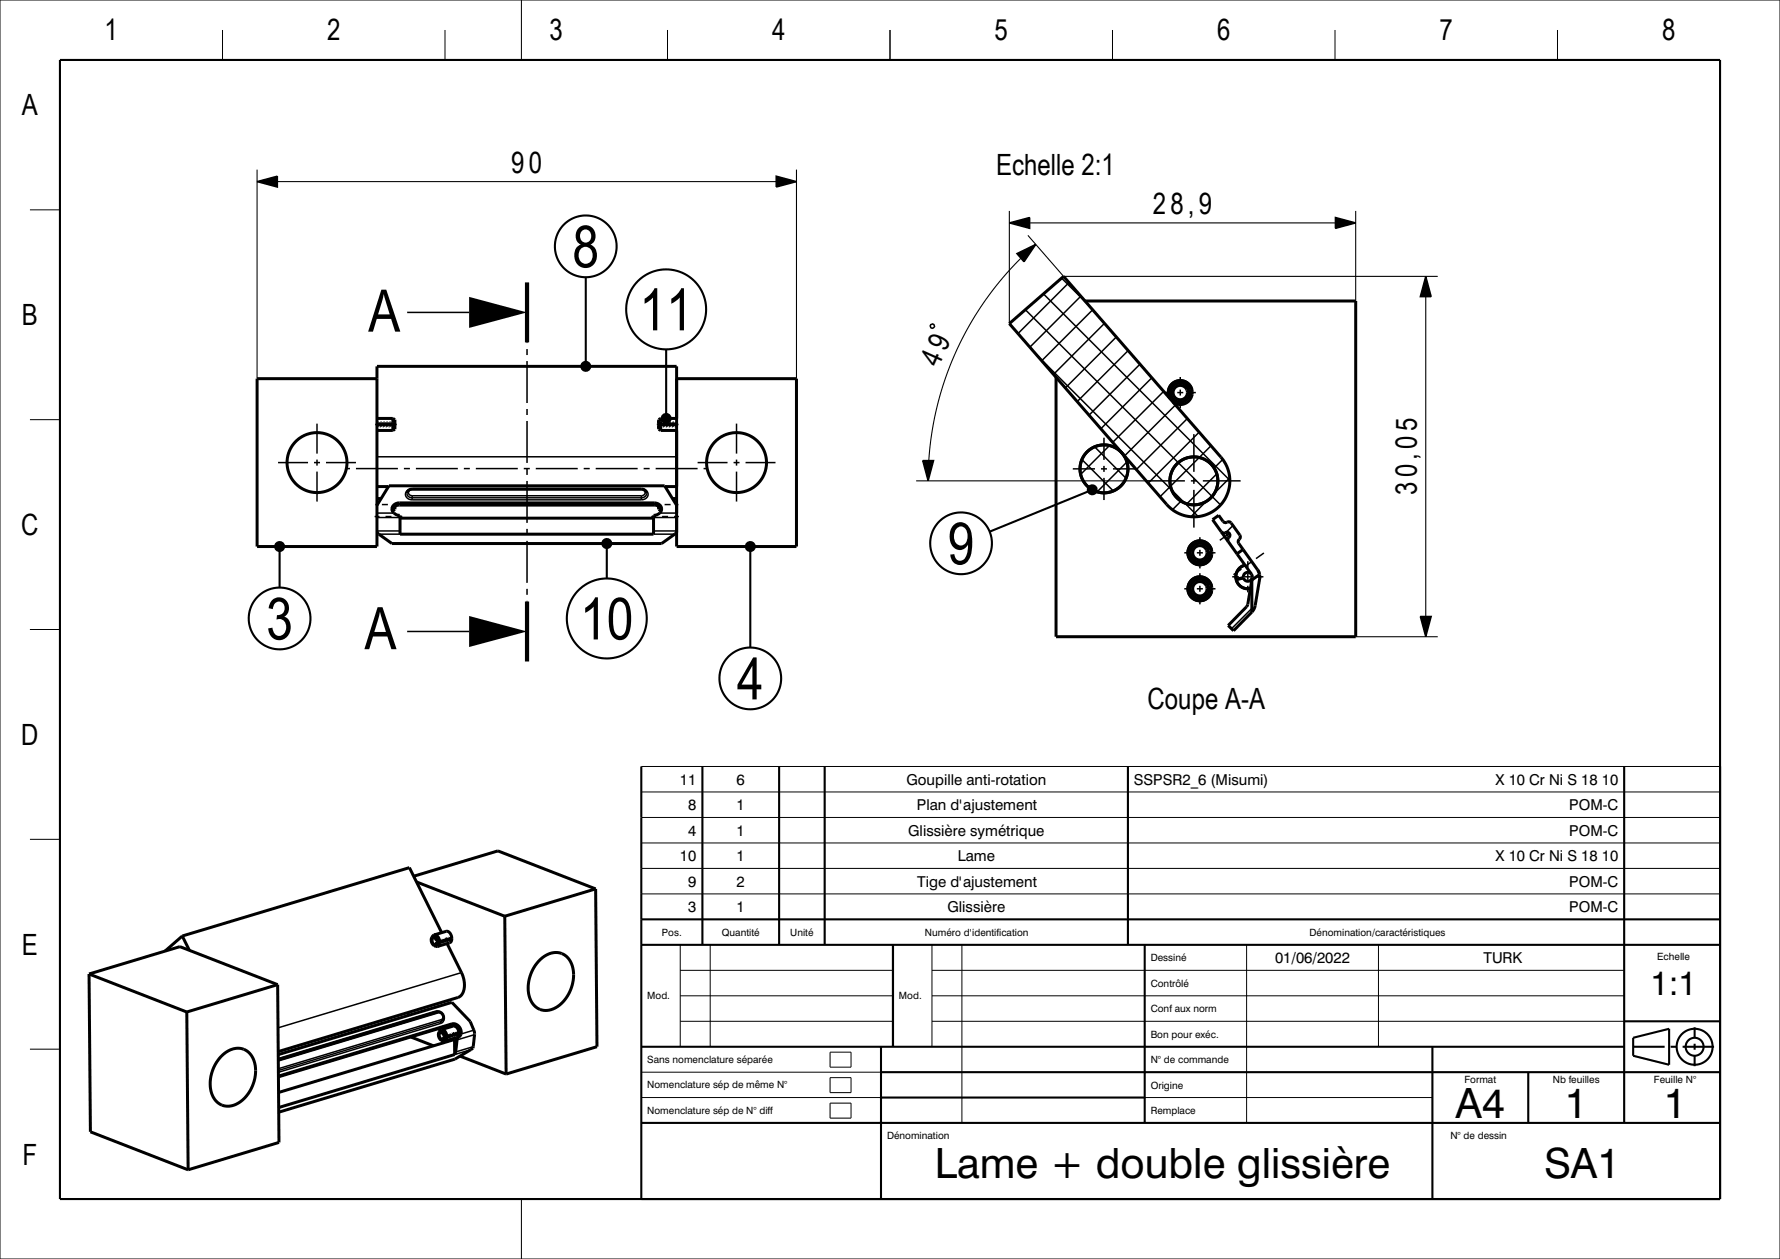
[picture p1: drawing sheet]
<svg xmlns="http://www.w3.org/2000/svg" width="297mm" height="210mm" viewBox="0 0 297 210" stroke-linecap="round" stroke-linejoin="round" font-family="sans-serif">
<g fill="none" stroke="#000" stroke-width=".25">
<path d="M42.9 30.3l3.4-.9v1.8zM129.5 29.4l3.4 .9-3.4 .9zM168.4 37.2l3.4-.9v1.8zM222.8 36.3l3.4 .9-3.4 .9zM67.9 52.1h10.4M87.9 57.1v.1M87.9 58.2v1M155.3 54.1l.3-.1 .2 .1 .1 .3-.1 .3-.3 .1-.2-.1-.1-.3zM169.7 42.3l3.1-1.5-1.9 2.9zM171.1 51.7l32.6 32.5M172.9 59.1l27 27.1M174.1 49l31.1 31.1"/>
<path d="M177.1 46.4l4.6 4.5M178.4 47.1l-8.5 8.5M180.3 49.4l-8.5 8.5M182.3 51.7l-8.5 8.5M184.3 53.9l-8.5 8.5M186.3 56.2l-8.5 8.5M188.2 58.5l-8.5 8.5M237.9 46.1l.9 3.4h-1.8zM46.4 77.2h5M52.4 77.2h1M52.9 70.7v5M52.9 76.7v1"/>
<path d="M52.9 78.7v5M54.4 77.2h5M57.9 78.2h.5M59.4 78.2h7M62.6 70.8h.3M62.9 76.2h50M63.9 70.8h1M65.9 70.8h.3M67.4 78.2h1M69.4 78.2h7M77.4 78.2h1M79.4 78.2h7"/>
<path d="M87.4 78.2h1M87.9 60.2v7M87.9 68.2v1M87.9 70.2v7M87.9 78.2v1M89.4 78.2h7M97.4 78.2h1M99.4 78.2h7M107.4 78.2h1M109.4 78.2h7M109.6 70.8h.3M110.9 70.8h1"/>
<path d="M112.9 70.8h.3M116.4 77.2h5M117.4 78.2h.5M122.4 77.2h1M122.9 70.7v5M122.9 76.7v1M122.9 78.7v5M124.4 77.2h5M154 76.8h1.8l-.9 3.4zM179 78.2h3.7M180.5 76.7l5.3 5.2M182.6 74.5l5.3 5.3"/>
<path d="M183.7 78.2h1M184.2 73v3.7M184.2 77.7v1M184.2 79.7v3.7M185.1 74.3l-4.8 4.8M185.7 78.2h3.7M188 77.1l-4.9 4.9M190.2 60.7l-8.5 8.6M192.2 63l-8.5 8.5M194.2 65.3l-8.5 8.5M194.3 65.5h1.1M196.1 67.5l-8.5 8.6"/>
<path d="M196.4 65.5h1M196.9 62.9v1.1M196.9 65v1M196.9 67v1.1M198 65h.5M198.1 69.8l-8.5 8.5M198.1 65.4h.7M198.4 65.5h1.1M198.6 65.5h.3M198.7 65.9h.1M198.9 65.4h.1M199.2 72.4v6.3"/>
<path d="M199.2 79.7v1M200.1 72.1l-8.5 8.5M202.1 74.4l-8.5 8.5M203 79l-5 5M204 76.6l-1.4 1.5M205.2 79.7l-2.6 2.6M62.5 86.2h.8M62.6 84.2h.1M62.9 88.6h3.8M62.9 86.3h3.8M62.9 85.6h2.8M63.2 89.1h3.5"/>
<path d="M63.7 84.2h1M64.3 86.2h1M65.7 84.2h.1M66.3 86.2h.8M66.6 83.9v.3M67.9 82.3a.8 .8 0 0 0 .9 .7h38.2l.7-.2 .2-.5M68.8 81.5a.93 .93 0 0 0-1.2 1 .93 .93 0 0 0 1.2 .9M68.8 81.7a.52 .52 0 0 0-.7 .5 .52 .52 0 0 0 .7 .5M68.8 81.5v.2M68.8 82.7v.7M68.8 81.7h38.2M68.8 82.7h38.2"/>
<path d="M68.8 81.5h38.2M68.8 83.4h38.2M87.9 80.2v7M87.9 88.2v1M87.9 90.2v7M87.9 98.2v1M107 81.5a.93 .93 0 0 1 1.1 1 .93 .93 0 0 1-1.1 .9M107 81.7a.52 .52 0 0 1 .6 .5 .52 .52 0 0 1-.6 .5M107 81.5v.2M107 82.7v.7M108.7 86.2h.8M109 88.6h3.9"/>
<path d="M109 86.3h3.9M109 89.1h3.6M109.1 83.9v.3M109.6 84.2h.3M110.1 85.6h2.8M110.5 86.2h1M110.9 84.2h1M112.5 86.2h.8M112.9 84.2h.3M191.4 80.2h6.3M197.1 83.6l-1.5 1.4M197.6 92.2h1.1"/>
<path d="M197.6 98.2h1.1M198.7 80.2h1M199.2 81.7v6.3M199.7 92.2h1M199.7 98.2h1M200.2 89.6v1.1M200.2 91.7v1M200.2 93.7v1.1M200.2 95.6v1.1M200.2 97.7v1M200.2 99.7v1.1M200.7 80.2h6.3"/>
<path d="M201.3 83.6l-2.6 2.6M201.3 97.7h.5M201.3 91.7h.5M201.4 98.2h.6M201.4 92.2h.6M201.7 92.2h1.1M201.7 98.2h1.1M201.8 98.2h.4M202 98.7h.1M202 92.7h.1M202.1 98.2h.1M202.1 92.2h.1"/>
<path d="M204.5 88.8l.5 .9M205.2 88.9l-1.7 1.2M205.6 96.2h1.1M205.7 87.7l-1.1 1.1M207.1 94.9l-1.3 1M207.4 91.6l-.1 .1M207.7 96.2h1M208.2 93.6v1.1M208.2 95.7v1M208.2 97.7v1.1M208.8 93.8l-.9 .5M209.7 96.2h1.1"/>
<path d="M210.9 92.2l-1.3 1M67.9 105.3h10.4M87.9 100.2v.1M208.9 101.5l-3.4 3.4M237 102.8h1.8l-.9 3.4zM73 156.9v.1M73 157.1l.2 .1M73.1 157.3l.2 .1M73.3 157.1h.2M73.4 157l.3 .1M73.5 156.9h.1M73.6 157.2l.1 .1"/>
<path d="M73.7 157h.1M73.8 156.9h.2M73.9 156.8h.1M74 157.1l.1 .1M74.1 156.9h.1M74.2 156.7l.2 .1M74.2 156.7h.1M74.4 157h.1M74.5 156.8h.1M74.6 156.6l.2 .1M74.6 156.5h.1M74.7 156.9h.1"/>
<path d="M74.9 156.7h.1M74.9 156.5l.3 .1M75 156.4h.1M75.1 156.8h.1M75.3 156.5l.1 .1M75.3 156.4h.1M72.7 168.6l.5 .1 .6 .4M72.7 168.6l.2 .2M72.7 168.6l-26.3 8M72.9 168.8l.2 .1M73.1 168.9a.63 .63 0 0 1 .7 .4 .63 .63 0 0 1-.2 .8M73.1 168.9l-26.7 8.1"/>
<path d="M73.6 170.7l-27.1 8.2M73.6 170.4v.3M73.6 170.4l-27.2 8.2M73.6 170.1v.3M73.6 170.1l-27.2 8.2M73.8 170.3l-.2 .1M73.9 169.3a.94 .94 0 0 1-.3 1.4M74.2 172.7v.1M74.2 172.9h.2M74.3 173.1l.2 .1M74.5 172.9h.2M74.6 172.8l.3 .1"/>
<path d="M74.7 172.7h.1M74.8 173l.1 .1M74.9 172.8h.1M75 172.6l.2 .1M75.1 172.6h.1M75.2 172.9l.1 .1M75.3 172.7h.1M75.4 172.5l.2 .1M75.4 170.8l-.3 .2M75.4 172.4l.1 .1M75.6 172.8h.1M75.7 172.6h.1"/>
<path d="M75.8 172.4l.2 .1M75.8 172.3h.1M75.9 172.7h.1M76.1 172.4l.1 .1M76.1 172.3l.3 .1M76.2 172.2h.1M76.3 172.6h.1M76.5 172.3l.1 .1M76.5 172.2h.1M77 162.2l-30.6 9.2M78.5 175.1l-2.6 .8M79 174.6l-3 .9"/>
<path d="M79.1 171.8l-2.2 .7M79.2 172.6l-2.9 .9"/>
</g>
<path d="M42.9 28.3v34.9M46.3 30.3h83.2M132.9 28.3v34.9M168.4 35.2v18.8M171.5 39.3l6 6.8h62.4M171.8 37.2h51M226.2 35.2v15M170.3 43.1l-3 3.3-2.9 3.7-2.4 3.8-2.4 4.4-1.8 4.7-1.4 4.5-1 4.9-.4 4.4M237.9 49.5v53.3M152.9 80.2h38.5M226.2 106.2h13.7" fill="none" stroke="#000" stroke-width=".18"/>
<g fill="none" stroke="#000" stroke-width=".5">
<path d="M168.4 54l9.1-7.9 26.2 30.2a6 6 0 0 1-.6 8.4 6 6 0 0 1-8.4-.6zM181 50.2h45.2v56h-50v-43.3M62.9 63.2h-20v28h20v-30.1h50v30.1h20v-28h-20M62.9 69.8h2.6M62.9 71.8h2.6M65.5 70.9l-.1 .1-.3-.2-.2 .2-.3-.2-.2 .2-.3-.2-.2 .2-.3-.2-.2 .2-.3-.2-.2 .2M65.5 70.9l.2-.1 .2 .2M65.5 70.6l-.1 .2-.3-.2-.2 .2-.3-.2-.2 .2-.3-.2-.2 .2-.3-.2-.2 .2-.3-.2-.2 .2M65.5 70.6h.2l.2 .2M65.5 69.8l.4 .2v1.6l-.4 .2M65.5 69.8v.8M65.5 70.9v.9"/>
<path d="M109.9 70.5l.2 .3 .1-.1M109.9 70.8l.2 .2h.1M110.2 69.8l-.3 .2v1.6l.3 .2M110.2 69.8v.9M110.2 71v.8M110.2 69.8h2.7M110.2 71.8h2.7M112.9 70.5l-.2 .3-.3-.2-.2 .2-.3-.2-.2 .2-.3-.2-.2 .2-.3-.2-.2 .2-.3-.2-.2 .1M112.9 70.8l-.2 .2-.3-.2-.2 .2-.3-.2-.2 .2-.3-.2-.2 .2-.3-.2-.2 .2-.3-.2-.2 .2M198 65a1.2 1.2 0 0 0-1.9-.3 1.2 1.2 0 0 0 .4 1.9 1.2 1.2 0 0 0 1.6-1.1M198 65l.1 .5M198 65h.5"/>
<path d="M198.1 65.5h.8M198.5 65a1.6 1.6 0 0 0-2.6-.7 1.6 1.6 0 0 0 .4 2.6 1.6 1.6 0 0 0 2.2-1.4l.3 .5 .1-.2M198.5 65l.3 .5 .1-.2M198.9 65a2 2 0 0 0-2.7-1.4 2 2 0 0 0-1 2.9 2 2 0 0 1 1.1-2.9 2 2 0 0 1 2.6 1.7M198.9 65.8a2 2 0 0 1-3.2 1.3M198.9 65.3v.5M62.9 88.8l2.5 1.9h45l2.5-1.9M62.9 84.3l2-3.3h46l2 3.3M62.9 81.2h1.9M62.9 83.9l.1 .2M62.9 84.2h.1M62.9 83.2h.7"/>
<path d="M65.4 85.1l.2-.4 .3-.3 .7-.2h42.5l.7 .2 .4 .3 .2 .4M65.4 85.2h.1M65.5 84.8v.4M65.8 84.2l.4-.2 .4-.1h42.5a1.03 1.03 0 0 1 1.3 .8 1.03 1.03 0 0 1-.8 1.2l-.6 .1v3.1h-42.3v-3.1a1.06 1.06 0 0 1-1.1-.5 1.06 1.06 0 0 1 .2-1.3zM65.9 84.4v.6l-.4 .2M66.7 86.4h42.3M67.9 82.3a.83 .83 0 0 1 .9-.7h38.2a.83 .83 0 0 1 .9 .7M109.9 84.4v.6l.3 .2M110.2 84.8v.4M110.2 85.2h.2M111 81.2h1.9M112.2 83.2h.7"/>
<path d="M112.9 83.9l-.1 .2M112.9 84.2h-.1M112.9 83.9h.1M112.9 84.2h.1M201.3 97.7a1.2 1.2 0 0 0-2-.3 1.2 1.2 0 0 0 .5 1.9 1.2 1.2 0 0 0 1.6-1.1M201.3 97.7l.1 .5M201.3 91.7a1.2 1.2 0 0 0-2-.3 1.2 1.2 0 0 0 .5 1.9 1.2 1.2 0 0 0 1.6-1.1M201.3 97.7h.4M201.3 91.7h.1M201.3 91.7h.4M201.3 91.7l.1 .5M201.4 98.2h.8"/>
<path d="M201.4 92.2h.8M201.7 97.7a1.6 1.6 0 0 0-2.6-.7 1.6 1.6 0 0 0 .4 2.7 1.6 1.6 0 0 0 2.3-1.5l.2 .5 .2-.2M201.7 97.7l.4 .5 .1-.2M201.7 91.7a1.6 1.6 0 0 0-2.6-.7 1.6 1.6 0 0 0 .4 2.7 1.6 1.6 0 0 0 2.3-1.5l.2 .5 .2-.2M201.7 91.7l.4 .5 .1-.2M202.1 91.7a2 2 0 0 0-3-1.1 2 2 0 0 0 0 3.3 2 2 0 0 0 3-1.2M202.1 97.7a2 2 0 0 0-3-1.1 2 2 0 0 0 0 3.2 2 2 0 0 0 3-1.1M202.2 98a2 2 0 0 0-3-1.5 2 2 0 0 0-.1 3.4 2 2 0 0 0 3.1-1.4M202.2 98v.5M202.2 92a2 2 0 0 0-3-1.5 2 2 0 0 0-.1 3.4 2 2 0 0 0 3.1-1.4M202.2 92v.2M202.2 92.2v.3"/>
<path d="M203.8 88.7a.96 .96 0 0 0 .9 .1 .57 .57 0 0 1 .5 .5 .57 .57 0 0 1-.3 .6v.4M204.9 90.3l-2.6-3.6 1-.7 .8 1a.92 .92 0 0 0 .9 0l.4 .2 1.5 2.1a.62 .62 0 0 1-.3 .8l.1 .5 3.1 4.4M204.9 90.3l3.9 5.5M207.4 91.7l-1 .7M208.8 95.8a.75 .75 0 0 0-.9-.3 .75 .75 0 0 0-.4 .9l-1.3 .2a2 2 0 0 1 1.5-2.3 2 2 0 0 0-1.4 2.4 2 2 0 0 0 2.3 1.5 2 2 0 0 1-2.3-1.5l1.2-.3a.75 .75 0 0 0 .7 .6 .75 .75 0 0 0 .7-.7M208.8 95.8l.1 .5M208.9 96.7l-.8 4.3-3.2 3.3 .9 .9 3.1-3.1M208.9 96.7v5.4M208.9 96.3v.4M209.8 95l.4 .8M209.8 95l.3 .6M210.2 95.8v.7"/>
<path d="M210.2 95.8l-1.3 .9M210.2 96.5l-.8 4.7-.5 .9M210.2 96.2v.3M30.4 156.1l-2.9 2.5M30.4 156.1l1.2 2.4M69 146.2l14.1-4.3 16.3 6.4M69.5 147.1l14.7 5.7M72.1 156.4a1.08 1.08 0 0 0 .4 1.3M72.1 156.4a.5 .5 0 0 1 .5-.1 .5 .5 0 0 1 .3 .4l.1 .2M72.4 155.9l2.1-.6a1 1 0 0 1 .9 1.3M72.4 155.9a1.03 1.03 0 0 1 1 1.2M72.4 155.9l-.3 .5"/>
<path d="M72.5 157.7l.5 .2M72.8 156.9a.44 .44 0 0 0-.6-.4l-.1 .6a.45 .45 0 0 0 .7 .4l.1-.4M72.8 156.9h.2M72.9 156.9l.3 .3M72.9 157.1l.1 .1M72.9 157.1h.1M73 156.9h.1M73 157.2v.2a.36 .36 0 0 1-.5 .3M73 156.9v.1M73 157.2h.1M73 157l.2 .2M73 157.2l.2 .2"/>
<path d="M73.2 157.1l-.1 .1M73.2 157.4h.1M73.4 157.3l-.1 .4-.3 .2M73.4 157.3l-.2 .1M73.4 157.1l-.2 .1M73.4 157.1h.1M73.4 157l.3 .1M73.5 156.9l-.1 .2M73.5 156.9h.1M73.5 156.9l.2 .2M73.5 157.1l-.1 .2M73.5 157v.1"/>
<path d="M73.7 157.1h.1M73.7 155.6l-5.4-10.9-37.9 11.4M73.8 157h.1M73.8 156.9l.2 .1M73.9 156.8l-.2 .3M73.9 156.8h.1M73.9 156.8l.1 .2M73.9 157l-.3 .3-.1-.2M73.9 156.9v.1M74.1 156.8l.2 .1M74.2 156.7l.2 .1M74.3 156.9l-.3 .3-.1-.2"/>
<path d="M74.3 156.9h.1M74.3 156.9l.1 .2M74.3 156.8l-.1 .1M74.4 157.1h.1M74.4 156.8l-.1-.1-.3 .3M74.4 156.8h.1M74.5 156.7l.2 .1M74.6 156.6l.2 .1M74.6 157.4l2.4 4.8a3.5 3.5 0 0 1-.2 4l-.4 .2-30 9M74.6 156.8l-.2 .3M74.6 156.5l-.2 .3M74.6 156.5h.1"/>
<path d="M74.6 156.5l.2 .2M74.7 156.8h-.1M74.7 156.8h.1M74.7 156.7l-.1 .1M74.8 156.7h.1M74.9 156.6l.1 .1M74.9 156.5l.3 .1M75 156.7h.1M75 156.7l-.2 .3-.1-.2M75 156.7l.2 .1M75 156.6v.1M75.2 156.8h.1"/>
<path d="M75.2 156.6l-.2-.2-.2 .3M75.2 156.6h.1M75.3 156.5h.1M75.3 156.4h.1M75.4 156.3l-.2 .3M75.4 156.5h.1M75.4 156.6l-.2 .6-2.2 .7M75.4 156.6l-.2 .2M84.2 152.8l.2 26.4M99.4 148.3l.2 26.3-15.2 4.6M99.4 148.3l-15.2 4.5M14.9 162.5l15.1-4.6 16.3 6.3"/>
<path d="M14.9 162.5l.2 26.3 16.3 6.3M14.9 162.5l16.3 6.3M31.2 168.8l.2 26.3M36.9 176.2a3.3 3.3 0 0 1 4.6-.7 5.2 5.2 0 0 1 .4 6 4.5 4.5 0 0 1-4.5 2.9 3.7 3.7 0 0 1-2.3-4.2 6.8 6.8 0 0 1 1.8-4zM46.3 164.2l.2 26.4-15.1 4.5M46.3 164.2l-15.1 4.6M46.4 175.9l29-8.7 3.1 3.2 .7 1.8-.3 2.6-3 1.9-29.4 8.8M68.1 168.9v.5M68.5 173l3.8 1.4M73.2 172.2a1.09 1.09 0 0 0 .5 1.3M73.2 172.2a.5 .5 0 0 1 .6-.1 .5 .5 0 0 1 .3 .4l.1 .2M73.6 171.7a1.03 1.03 0 0 1 1 1.2"/>
<path d="M73.6 171.7l-.4 .5M73.7 173.5l.5 .2M73.8 170.3a.91 .91 0 0 0 .1-1.1 .91 .91 0 0 0-1-.4l-26.5 8M74.1 172.7l.1 .2M74.1 172.9l.1 .1M74.2 172.7h-.2a.44 .44 0 0 0-.6-.4l-.1 .6a.45 .45 0 0 0 .7 .4l.1-.4M74.2 172.7h.1M74.2 173v.2a.37 .37 0 0 1-.5 .3M74.2 172.7l.2 .3M74.2 173h.1M74.2 172.9h.1M74.2 172.9l.2 .1"/>
<path d="M74.2 173l.2 .2M74.4 172.9l-.1 .1M74.4 173.2h.1M74.6 173.1l-.1 .4-.3 .2M74.6 173.1l-.2 .1M74.6 172.9l-.2 .1M74.6 172.9h.1M74.6 172.8l.3 .1M74.6 172.7v.2M74.7 172.7h-.1M74.7 172.7h.1M74.7 172.7l.2 .2"/>
<path d="M74.7 172.9l-.1 .2M74.7 172.8v.1M74.9 172.9h.1M75 172.8h.1M75 172.7h.2M75.1 172.6l-.2 .3M75.1 172.6h.1M75.1 172.6l.1 .1M75.1 172.8l-.3 .3-.1-.2M75.1 172.8h.1M75.1 172.8l.1 .2M75.1 172.7l-.1 .1"/>
<path d="M75.2 173h.1M75.2 172.7h.1M75.3 172.6l.2 .1M75.4 172.5l.2 .1M75.4 172.4l-.2 .3M75.4 172.5h.1M75.5 172.5l.1 .1M75.5 172.7l-.3 .3M75.5 172.7h.1M75.5 172.6l-.1 .1M75.7 172.5l.2 .1M75.8 172.4l.2 .1"/>
<path d="M75.8 173.4l.1 2.5M75.8 173.4l-29.3 8.8M75.9 172.6l-.3 .3-.1-.2M75.9 175.9l-29.4 8.8M75.9 172.5l-.1 .1M76 171.2l-.3-.1-2.1 .6M76 172.5l-.2-.2-.2 .3M76 172.5h.1M76.1 172.3l.3 .1M76.2 172.2l-.2 .3M76.2 172.2h.1M76.2 172.2l.2 .2"/>
<path d="M76.2 172.5l-.2 .2-.1-.1M76.2 172.4h.1M76.3 173.1l-.3 2.4-.1 .4M76.3 173.1l-.5 .3M76.3 173.1a1.25 1.25 0 0 0 .6-1.3 1.25 1.25 0 0 0-1-1h-.5l-28.9 8.7M76.3 173.1h.1M76.3 173.1a1.33 1.33 0 0 0 .1-1.5 1.33 1.33 0 0 0-1.3-.6l-28.6 8.6M76.4 172.4h.1M76.4 171.6l.2 .7M76.5 172.3h.1M76.5 172.2h.1M76.6 172.1l-.2 .3"/>
<path d="M76.6 172.3l-.2 .7-2.2 .7M76.6 172.3l-.2 .3-.3-.2M76.6 172.3h.1M76.8 176.2l7.6 3M90.1 160.1a3.2 3.2 0 0 1 4.6-.4 5.5 5.5 0 0 1-.1 6.5 4 4 0 0 1-4.6 2.1 4.2 4.2 0 0 1-1.7-4.8 6.7 6.7 0 0 1 1.8-3.4z"/>
<circle cx="52.9" cy="77.2" r="5"/>
<circle cx="122.9" cy="77.2" r="5"/>
<circle cx="184.2" cy="78.2" r="4"/>
<circle cx="199.2" cy="80.2" r="4"/>
</g>
<g fill="none" stroke="#000" stroke-width=".17">
<path d="M0 0h297v210h-297zM37.1 5v5M74.2 5v5M87 0v10M111.4 5v5M148.5 5v5M185.6 5v5M222.8 5v5M259.9 5v5M5 35h5M5 70h5M5 105h5"/>
<path d="M5 140h5M107 136.4h180M107 132.1h180M107 127.9h180M107 149.1h180M107 144.9h180M107 140.6h180M113.5 157.6v17M118.5 157.6v17M155.5 157.6v17M160.5 157.6v29.7M208 157.6v29.7"/>
<path d="M230 157.6v17M5 175h5M107 178.8h40M113.5 170.4h35.5M113.5 166.1h35.5M113.5 161.9h35.5M138.5 175.5h3.5v2.5h-3.5zM138.5 179.8h3.5v2.5h-3.5zM155.5 170.4h115.5M155.5 166.1h115.5M155.5 161.9h115.5M107 183.1h132"/>
<path d="M138.5 184h3.5v2.5h-3.5zM87 200v10"/>
</g>
<g fill="none" stroke="#000" stroke-width=".35">
<path d="M10 10h277v190h-277zM97.7 46.2v14.9M111.1 58.3v11.5M97.2 60.6l1.1 1M98.3 60.6l-1.1 1M110.6 69.3l1.1 1M111.7 69.3l-1.1 1M46.1 90.6l1.1 1.1M46.7 91.2v6.8M47.2 90.6l-1.1 1.1M100.7 90.1l1.1 1.1M101.2 90.7v5.8"/>
<path d="M101.8 90.1l-1.1 1.1M124.7 90.6l1 1.1M125.2 91.2v16.8M125.7 90.6l-1 1.1M181.7 81.2l1.1 1M182.2 81.7l-17.1 7M182.8 81.2l-1.1 1M107 127.9v72.1M117.2 127.9v29.7M130 127.9v29.7M137.6 127.9v29.7M188.2 127.9v29.7"/>
<path d="M271 127.9v59.4M107 157.6h180M107 153.4h180M149 157.6v17M191 157.6v29.7M107 174.6h164M147 174.6v25.4M147 178.8h140M239 174.6v25.4M255 178.8v8.5M271 170.4h16M272.5 174.6h5.2"/>
<path d="M272.5 173.1l6-1.5v6l-6-1.5zM278.8 174.6h.9M280.8 174.6h5.2M282.8 171.4v1.7M282.8 174.1v1M282.8 176.1v1.7M107 187.3h180M147 183.1h44"/>
<circle cx="97.7" cy="41.1" r="5.2"/>
<circle cx="111.2" cy="51.6" r="6.7"/>
<circle cx="97.7" cy="61.1" r=".75"/>
<circle cx="111.2" cy="69.8" r=".75"/>
<circle cx="46.7" cy="91.2" r=".75"/>
<circle cx="101.2" cy="90.7" r=".75"/>
<circle cx="125.2" cy="91.2" r=".75"/>
<circle cx="160.4" cy="90.6" r="5.2"/>
<circle cx="182.3" cy="81.7" r=".75"/>
<circle cx="46.7" cy="103.2" r="5.1"/>
<circle cx="101.2" cy="103.2" r="6.7"/>
<circle cx="125.2" cy="113.2" r="5.1"/>
<circle cx="282.8" cy="174.6" r="1.5"/>
<circle cx="282.8" cy="174.6" r="3"/>
</g>
<path d="M87.9 47.1v10M87.9 100.3v10" fill="none" stroke="#000" stroke-width=".7" stroke-linecap="butt"/>
<g fill="#000">
<path d="M42.9 30.3l3.4-.9v1.8z" fill-rule="evenodd"/>
<path d="M129.5 29.4l3.4 .9-3.4 .9z" fill-rule="evenodd"/>
<path d="M168.4 37.2l3.4-.9v1.8z" fill-rule="evenodd"/>
<path d="M222.8 36.3l3.4 .9-3.4 .9z" fill-rule="evenodd"/>
<path d="M78.3 49.5l9.6 2.6-9.6 2.6z" fill-rule="evenodd"/>
<path d="M169.7 42.3l3.1-1.5-1.9 2.9z" fill-rule="evenodd"/>
<path d="M237.9 46.1l.9 3.4h-1.8z" fill-rule="evenodd"/>
<path d="M154 76.8h1.8l-.9 3.4z" fill-rule="evenodd"/>
<path d="M78.3 102.7l9.6 2.6-9.6 2.6z" fill-rule="evenodd"/>
<path d="M237 102.8h1.8l-.9 3.4z" fill-rule="evenodd"/>
<circle cx="97.7" cy="61.1" r=".75"/>
<circle cx="111.2" cy="69.8" r=".75"/>
<circle cx="46.7" cy="91.2" r=".75"/>
<circle cx="101.2" cy="90.7" r=".75"/>
<circle cx="125.2" cy="91.2" r=".75"/>
<circle cx="182.3" cy="81.7" r=".75"/>
</g>
<g font-size="9.8">
<text x="95.5" y="44.6">8</text>
<text x="61.4" y="55.3">A</text>
<text x="106.7" y="55.1">11</text>
<text x="158.1" y="94.1">9</text>
<text x="44.4" y="106.7">3</text>
<text x="96.8" y="106.7">10</text>
<text x="60.8" y="108.3">A</text>
<text x="123" y="116.7">4</text>
</g>
<g font-size="7">
<text x="242.9" y="186.5">A4</text>
<text x="261.1" y="186.5">1</text>
<text x="277.6" y="186.5">1</text>
<text x="156" y="196.5">Lame + double glissière</text>
<text x="257.6" y="196.5">SA1</text>
</g>
<text font-size="5.6" x="275.4" y="166">1:1</text>
<g font-size="4.9">
<text x="17.4" y="6.7">1</text>
<text x="54.6" y="6.7">2</text>
<text x="91.7" y="6.7">3</text>
<text x="128.8" y="6.7">4</text>
<text x="165.9" y="6.7">5</text>
<text x="203.1" y="6.7">6</text>
<text x="240.2" y="6.7">7</text>
<text x="277.3" y="6.7">8</text>
<text x="3.7" y="19.2">A</text>
<text x="85.3" y="28.8">90</text>
<text x="166.2" y="29.2">Echelle 2:1</text>
<text x="192.4" y="35.7">28,9</text>
<text x="3.7" y="54.2">B</text>
<text x="156.6" y="61.4" transform="rotate(-66 156.6 61.4)">49</text>
<text x="236.4" y="82.6" transform="rotate(-90 236.4 82.6)">30,05</text>
<text x="3.6" y="89.2">C</text>
<text x="191.5" y="118.2">Coupe A-A</text>
<text x="3.6" y="124.2">D</text>
<text x="3.7" y="159.2">E</text>
<text x="3.8" y="194.2">F</text>
</g>
<g font-size="2.5">
<text x="113.4" y="130.9">11</text>
<text x="122.9" y="130.9">6</text>
<text x="151.2" y="130.9">Goupille anti-rotation</text>
<text x="189.2" y="130.9">SSPSR2_6 (Misumi)</text>
<text x="249.5" y="130.9">X 10 Cr Ni S 18 10</text>
<text x="114.8" y="135.1">8</text>
<text x="122.9" y="135.1">1</text>
<text x="153" y="135.1">Plan d'ajustement</text>
<text x="261.8" y="135.1">POM-C</text>
<text x="113.4" y="143.6">10</text>
<text x="114.8" y="139.4">4</text>
<text x="122.9" y="143.6">1</text>
<text x="122.9" y="139.4">1</text>
<text x="151.5" y="139.4">Glissière symétrique</text>
<text x="159.8" y="143.6">Lame</text>
<text x="249.5" y="143.6">X 10 Cr Ni S 18 10</text>
<text x="261.8" y="139.4">POM-C</text>
<text x="114.8" y="147.9">9</text>
<text x="122.9" y="147.9">2</text>
<text x="153" y="147.9">Tige d'ajustement</text>
<text x="261.8" y="147.9">POM-C</text>
<text x="114.8" y="152.1">3</text>
<text x="122.9" y="152.1">1</text>
<text x="158.1" y="152.1">Glissière</text>
<text x="261.8" y="152.1">POM-C</text>
<text x="212.7" y="160.6">01/06/2022</text>
<text x="247.5" y="160.6">TURK</text>
</g>
<g font-size="1.7">
<text x="110.4" y="156.1">Pos.</text>
<text x="120.4" y="156.1">Quantité</text>
<text x="131.9" y="156.1">Unité</text>
<text x="154.3" y="156.1">Numéro d'identification</text>
<text x="192" y="160.3">Dessiné</text>
<text x="218.5" y="156.1">Dénomination/caractéristiques</text>
<text x="276.5" y="160.2">Echelle</text>
<text x="108" y="166.7">Mod.</text>
<text x="150" y="166.7">Mod.</text>
<text x="192" y="164.6">Contrôlé</text>
<text x="192" y="173.1">Bon pour exéc.</text>
<text x="192" y="168.8">Conf aux norm</text>
<text x="108" y="177.3">Sans nomenclature séparée</text>
<text x="192" y="177.3">N° de commande</text>
<text x="108" y="181.6">Nomenclature sép de même N°</text>
<text x="108" y="185.8">Nomenclature sép de N° diff</text>
<text x="192" y="185.8">Remplace</text>
<text x="192" y="181.6">Origine</text>
<text x="244.3" y="180.6">Format</text>
<text x="259.1" y="180.6">Nb feuilles</text>
<text x="276" y="180.6">Feuille N°</text>
<text x="148" y="189.9">Dénomination</text>
<text x="242" y="189.9">N° de dessin</text>
</g>
</svg>
